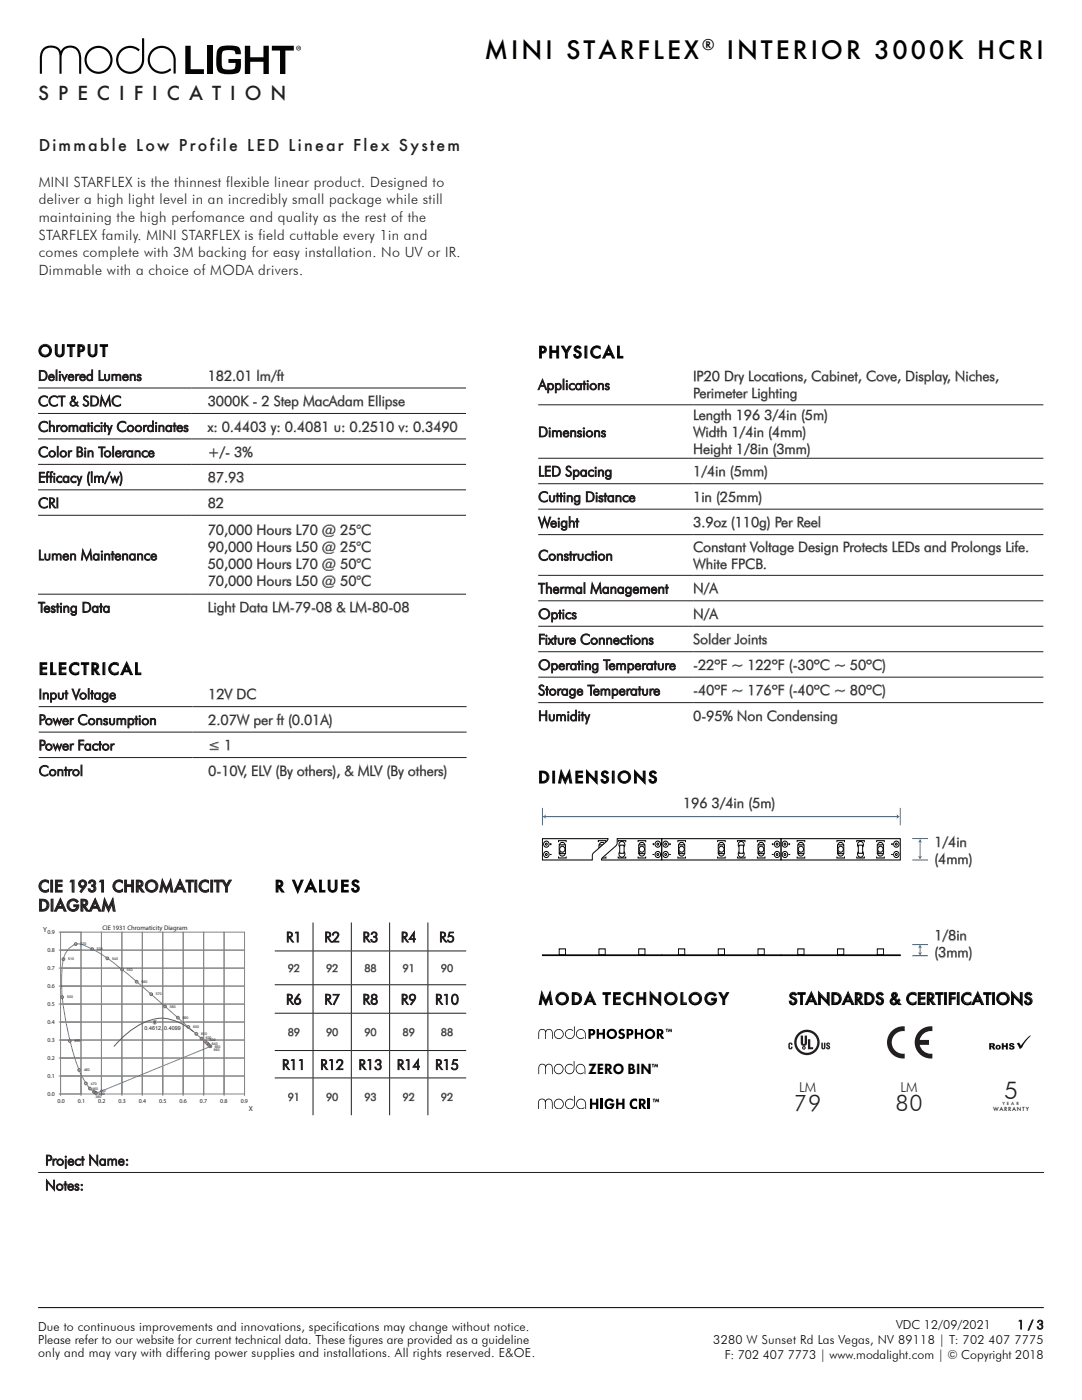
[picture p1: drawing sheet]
<svg xmlns="http://www.w3.org/2000/svg" width="216mm" height="279mm" viewBox="0 0 216 279" stroke-linecap="round" stroke-linejoin="round" font-family="sans-serif">
<g fill="#040503">
<path d="M24.2 9.8a2.66 2.66 0 0 1 3.7 .2l-.2 .2a2.4 2.4 0 0 0-3.9 .7 2.4 2.4 0 0 0 1.9 3.4 2.4 2.4 0 0 0 2.6-2.9v-3.7l.4-.1 .1 4.5a2.8 2.8 0 0 1-4.1 2.3 2.8 2.8 0 0 1-.5-4.6z"/>
<path d="M30.1 10.2a2.79 2.79 0 0 1 3.1-.9 2.79 2.79 0 0 1 1.9 2.6l-.1 2.8-.4-.1v-1.2a3.4 3.4 0 0 0-.9-3.3 2.37 2.37 0 0 0-3.2 .3 2.37 2.37 0 0 0 .2 3.3 2.37 2.37 0 0 0 3.3-.1l.2 .3a2.76 2.76 0 0 1-3.9 .1 2.76 2.76 0 0 1-.2-3.8z"/>
<path d="M8.6 9.7a2.25 2.25 0 0 1 3.5 .5 2.18 2.18 0 0 1 2.7-1 2.18 2.18 0 0 1 1.4 2.5v2.9l-.3 .1-.1-3a1.79 1.79 0 0 0-1.8-2.2 1.79 1.79 0 0 0-1.7 2.2v2.9l-.1 .1-.3-.1v-2.9a1.78 1.78 0 0 0-1.7-2.2 1.78 1.78 0 0 0-1.8 2v3.1l-.3 .1-.1-.1-.1-3.2a2.68 2.68 0 0 1 .7-1.7z"/>
<path d="M37 9.1h1v4.7h2.7v1h-3.7z"/>
<path d="M41.3 9.1h1.1v5.7h-1.1z"/>
<path d="M43.6 9.6a4.2 4.2 0 0 1 3.5-.4 1.26 1.26 0 0 1 1 1.6h-1.1a.71 .71 0 0 0-.9-.8l-1.2 .1a.94 .94 0 0 0-.7 1.2v1.3a1.05 1.05 0 0 0 .3 1.1 1.05 1.05 0 0 0 1.1 .2h.4a.93 .93 0 0 0 1-1.3h-1.4v-.8h2.5a3.6 3.6 0 0 1-.5 2.7 5 5 0 0 1-4-.2 5.7 5.7 0 0 1-.3-4z"/>
<path d="M48.9 9.1h1v2.3h2.7v-2.3h1v5.7h-1v-2.5h-2.7v2.5h-1z"/>
<path d="M54.2 9.1h4.4v1h-1.7v4.7h-1v-4.7h-1.7z"/>
<path d="M17.3 11.9a2.37 2.37 0 0 1 4.7 0 2.37 2.37 0 0 1-4.7 0zM16.9 11.9a2.8 2.8 0 0 0 5.6 0 2.8 2.8 0 0 0-5.6 0z"/>
</g>
<path d="M59.5 9.4v.2h.1zM59.4 9.4h.3l.1 .4-.2-.1-.2 .1zM59.2 9.6a.4 .4 0 0 0 .8 0 .4 .4 0 0 0-.8 0zM59.1 9.6a.5 .5 0 0 1 1 0 .5 .5 0 0 1-1 0z" fill="#231f20"/>
<path d="M7.6 261h200.7" fill="none" stroke="#000001" stroke-width=".2"/>
<path d="M7.6 77.4h85.4M7.6 82.5h85.4M7.6 87.6h85.4M7.6 92.7h85.4M7.6 97.8h85.4M7.6 102.8h85.4M7.6 118.6h85.4M7.6 234h200.7" fill="none" stroke="#231f20" stroke-width=".2"/>
<path d="M7.7 184.1h43.6v38.1h-43.6z" fill="#fff"/>
<g fill="none" stroke="#878686" stroke-width=".2">
<path d="M11.7 196.8h4.5M11.7 193.2h4.5M11.7 189.6h4.5M11.7 186h4.5M12.1 186h4.1v3.6h-4.1zM12.1 189.6h4.1v3.6h-4.1zM12.1 193.2h4.1v3.6h-4.1zM12.1 196.8h4.1v3.6h-4.1zM16.2 186h4v3.6h-4zM16.2 189.6h4v3.6h-4zM16.2 193.2h4v3.6h-4zM16.2 196.8h4v3.6h-4z"/>
<path d="M20.2 186h4.1v3.6h-4.1zM20.2 189.6h4.1v3.6h-4.1zM20.2 193.2h4.1v3.6h-4.1zM20.2 196.8h4.1v3.6h-4.1zM24.3 186h4.1v3.6h-4.1zM24.3 189.6h4.1v3.6h-4.1zM24.3 193.2h4.1v3.6h-4.1zM24.3 196.8h4.1v3.6h-4.1zM28.4 186h4.1v3.6h-4.1zM28.4 189.6h4.1v3.6h-4.1zM28.4 193.2h4.1v3.6h-4.1zM28.4 196.8h4.1v3.6h-4.1z"/>
<path d="M32.5 186h4.1v3.6h-4.1zM32.5 189.6h4.1v3.6h-4.1zM32.5 193.2h4.1v3.6h-4.1zM32.5 196.8h4.1v3.6h-4.1zM36.6 186h4v3.6h-4zM36.6 189.6h4v3.6h-4zM36.6 193.2h4v3.6h-4zM36.6 196.8h4v3.6h-4zM40.6 186h4.1v3.6h-4.1zM40.6 189.6h4.1v3.6h-4.1zM40.6 193.2h4.1v3.6h-4.1zM40.6 196.8h4.1v3.6h-4.1z"/>
<path d="M44.7 186h4.1v3.6h-4.1zM44.7 189.6h4.1v3.6h-4.1zM44.7 193.2h4.1v3.6h-4.1zM44.7 196.8h4.1v3.6h-4.1zM11.7 214.7h4.5v4M11.7 211.2h4.5M11.7 207.6h4.5M11.7 204h4.5M11.7 200.4h4.5M11.7 218.3h4.5M12.1 200.4h4.1v3.6h-4.1zM12.1 204h4.1v3.6h-4.1z"/>
<path d="M12.1 207.6h4.1v3.6h-4.1zM12.1 211.2h4.1v3.5h-4.1zM12.1 214.7h4.1v3.6h-4.1zM12.1 214.7v4M16.2 200.4h4v3.6h-4zM16.2 204h4v3.6h-4zM16.2 207.6h4v3.6h-4zM16.2 211.2h4v3.5h-4zM16.2 214.7h4v3.6h-4zM20.2 200.4h4.1v3.6h-4.1zM20.2 204h4.1v3.6h-4.1zM20.2 207.6h4.1v3.6h-4.1z"/>
<path d="M20.2 211.2h4.1v3.5h-4.1zM20.2 214.7h4.1v3.6h-4.1zM20.2 214.7v4M24.3 200.4h4.1v3.6h-4.1zM24.3 204h4.1v3.6h-4.1zM24.3 207.6h4.1v3.6h-4.1zM24.3 211.2h4.1v3.5h-4.1zM24.3 214.7h4.1v3.6h-4.1zM24.3 214.7v4M28.4 214.7v4M28.4 200.4h4.1v3.6h-4.1zM28.4 204h4.1v3.6h-4.1z"/>
<path d="M28.4 207.6h4.1v3.6h-4.1zM28.4 211.2h4.1v3.5h-4.1zM28.4 214.7h4.1v3.6h-4.1zM32.5 200.4h4.1v3.6h-4.1zM32.5 204h4.1v3.6h-4.1zM32.5 207.6h4.1v3.6h-4.1zM32.5 211.2h4.1v3.5h-4.1zM32.5 214.7h4.1v3.6h-4.1zM32.5 214.7v4M36.6 200.4h4v3.6h-4zM36.6 204h4v3.6h-4zM36.6 207.6h4v3.6h-4z"/>
<path d="M36.6 211.2h4v3.5h-4zM36.6 214.7h4v3.6h-4zM36.6 214.7v4M40.6 214.7v4M40.6 200.4h4.1v3.6h-4.1zM40.6 204h4.1v3.6h-4.1zM40.6 207.6h4.1v3.6h-4.1zM40.6 211.2h4.1v3.5h-4.1zM40.6 214.7h4.1v3.6h-4.1zM44.7 200.4h4.1v3.6h-4.1zM44.7 204h4.1v3.6h-4.1zM44.7 207.6h4.1v3.6h-4.1z"/>
<path d="M44.7 211.2h4.1v3.5h-4.1zM44.7 214.7h4.1v3.6h-4.1zM44.7 214.7v4M48.8 214.7v4"/>
</g>
<path d="M38.6 205.9a10.2 10.2 0 0 0-7.1-2.6 14.9 14.9 0 0 0-8.8 5.6" fill="none" stroke="#5a5a5a" stroke-width=".2"/>
<path d="M13.9 189.2a2.27 2.27 0 0 1 2.9-.5 37.4 37.4 0 0 1 9.3 6.2l15.9 13.9-22 9a1.39 1.39 0 0 1-2-.4 19.7 19.7 0 0 1-3.7-8.2 45.9 45.9 0 0 1-1.9-15.6 6.1 6.1 0 0 1 1.5-4.4z" fill="none" stroke="#4c81bf" stroke-width=".2"/>
<g fill="none" stroke="#c83737" stroke-width=".2">
<circle cx="12.4" cy="199" r=".27"/>
<circle cx="12.7" cy="191.4" r=".27"/>
<circle cx="15.1" cy="188.4" r=".27"/>
<circle cx="18.4" cy="189.4" r=".27"/>
<circle cx="21.4" cy="191.3" r=".27"/>
<circle cx="24.4" cy="193.5" r=".27"/>
<circle cx="27.3" cy="195.9" r=".27"/>
<circle cx="30.2" cy="198.4" r=".27"/>
<circle cx="13.9" cy="207.7" r=".27"/>
<circle cx="15.8" cy="213.5" r=".27"/>
<circle cx="17.1" cy="216.2" r=".27"/>
<circle cx="17.9" cy="217.2" r=".27"/>
<circle cx="18.8" cy="217.9" r=".27"/>
<circle cx="18.9" cy="218.1" r=".27"/>
<circle cx="19.2" cy="218.1" r=".27"/>
<circle cx="32.9" cy="200.8" r=".27"/>
<circle cx="35.5" cy="203.1" r=".27"/>
<circle cx="37.6" cy="205" r=".27"/>
<circle cx="39.2" cy="206.3" r=".27"/>
<circle cx="40.2" cy="207.3" r=".27"/>
<circle cx="40.9" cy="207.8" r=".27"/>
<circle cx="41.3" cy="208.2" r=".27"/>
<circle cx="41.6" cy="208.5" r=".27"/>
<circle cx="42" cy="208.8" r=".27"/>
</g>
<circle cx="30.9" cy="204" r=".43" fill="#ee1d23"/>
<circle cx="30.9" cy="204" r=".43" fill="none" stroke="#d8b1b0" stroke-width=".2"/>
<g fill="none" stroke="#231f20" stroke-width=".2">
<path d="M7.7 141h85.4M7.7 146.1h85.4M7.7 151.2h85.4M54.8 189.8h38.2M54.8 196.5h38.2M62.5 184.1v5.6M62.5 189.8v6.7M62.5 196.6v5.6M70.1 184.1v5.6M70.1 189.8v6.7M70.1 196.6v5.6M77.7 184.1v5.6"/>
<path d="M77.7 189.8v6.7M77.7 196.6v5.6M85.4 184.1v5.6M85.4 189.8v6.7M85.4 196.6v5.6M54.8 202.2h38.2M54.8 209.7h38.2M54.8 215.1h38.2M62.5 202.3v7.3M62.5 209.7v5.4M62.5 215.2v7.4M70.1 202.3v7.3"/>
<path d="M70.1 209.7v5.4M70.1 215.2v7.4M77.7 202.3v7.3M77.7 209.7v5.4M77.7 215.2v7.4M85.4 202.3v7.3M85.4 209.7v5.4M85.4 215.2v7.4"/>
</g>
<g fill="none" stroke="#040503" stroke-width=".2">
<path d="M109.7 168.5h.4M109.7 170.5h.4M109.9 168.3v.4M111.5 168.1v-.3h1.5v.3M111.5 170.9v.3h1.5v-.3M111.6 170l.3 .4M111.6 168.6h1.2v1.8h-1.2zM111.7 170.4a.55 .55 0 0 0 .5 .4 .55 .55 0 0 0 .6-.4M111.7 168.6a.55 .55 0 0 1 .5-.5 .55 .55 0 0 1 .6 .5M119.4 168.1v-.3h1.5v.3M119.4 170.9v.3h1.5v-.3M119.5 170l.3 .4"/>
<path d="M119.5 168.6h1.3v1.8h-1.3zM119.6 170.4a.55 .55 0 0 0 .5 .4 .55 .55 0 0 0 .6-.4M119.6 168.6a.55 .55 0 0 1 .5-.5 .55 .55 0 0 1 .6 .5M123.3 170.9v.3h1.6v-.3M123.3 168.1v-.3h1.6v.3M123.7 168.7h.8v1.6h-.8zM124.5 169.9a.64 .64 0 0 1 .1 1 .64 .64 0 0 1-1 0 .64 .64 0 0 1 .1-.9M124.5 169a.64 .64 0 0 0 .1-.9 .64 .64 0 0 0-1 0 .64 .64 0 0 0 .1 .9M127.3 168.1v-.3h1.5v.3M127.3 170.9v.3h1.5v-.3M127.4 170l.4 .4M127.4 168.6h1.3v1.8h-1.3z"/>
<path d="M127.5 170.4a.55 .55 0 0 0 .6 .4 .55 .55 0 0 0 .5-.4M127.5 168.6a.55 .55 0 0 1 .6-.5 .55 .55 0 0 1 .5 .5M130.2 168.5h.4M130.2 170.5h.4M130.4 168.3v.4M132 167.4h23.8v4.2h-23.8zM133.5 168.5h.4M133.5 170.5h.4M133.7 168.3v.4M135.3 168.1v-.3h1.5v.3M135.3 170.9v.3h1.5v-.3M135.4 170l.3 .4"/>
<path d="M135.4 168.6h1.2v1.8h-1.2zM135.5 170.4a.55 .55 0 0 0 .5 .4 .55 .55 0 0 0 .6-.4M135.5 168.6a.55 .55 0 0 1 .5-.5 .55 .55 0 0 1 .6 .5M143.2 170.9v.3h1.5v-.3M143.2 168.1v-.3h1.5v.3M143.3 170l.3 .4M143.3 168.6h1.3v1.8h-1.3zM143.4 170.4a.55 .55 0 0 0 .5 .4 .55 .55 0 0 0 .6-.4M143.4 168.6a.55 .55 0 0 1 .5-.5 .55 .55 0 0 1 .6 .5M147.1 170.9v.3h1.6v-.3M147.1 168.1v-.3h1.6v.3M147.5 168.7h.8v1.6h-.8z"/>
<path d="M148.3 169.9a.64 .64 0 0 1 .1 1 .64 .64 0 0 1-1 0 .64 .64 0 0 1 .1-.9M148.3 169a.64 .64 0 0 0 .1-.9 .64 .64 0 0 0-1 0 .64 .64 0 0 0 .1 .9M151.1 170.9v.3h1.6v-.3M151.1 168.1v-.3h1.6v.3M151.2 170l.4 .4M151.2 168.6h1.3v1.8h-1.3zM151.3 170.4a.55 .55 0 0 0 .6 .4 .55 .55 0 0 0 .5-.4M151.3 168.6a.55 .55 0 0 1 .6-.5 .55 .55 0 0 1 .5 .5M154 168.5h.4M154 170.5h.4M154.2 168.3v.4M155.8 167.4h23.8v4.2h-23.8z"/>
<path d="M157.3 168.5h.4M157.3 170.5h.4M157.5 168.3v.4M159.1 170.9v.3h1.5v-.3M159.1 168.1v-.3h1.5v.3M159.2 170l.3 .4M159.2 168.6h1.2v1.8h-1.2zM159.3 170.4a.55 .55 0 0 0 .5 .4 .55 .55 0 0 0 .6-.4M159.3 168.6a.55 .55 0 0 1 .5-.5 .55 .55 0 0 1 .6 .5M167 170.9v.3h1.5v-.3M167 168.1v-.3h1.5v.3M167.1 170l.3 .4"/>
<path d="M167.1 168.6h1.3v1.8h-1.3zM167.2 168.6a.55 .55 0 0 1 .5-.5 .55 .55 0 0 1 .6 .5M167.2 170.4a.55 .55 0 0 0 .5 .4 .55 .55 0 0 0 .6-.4M170.9 170.9v.3h1.6v-.3M170.9 168.1v-.3h1.6v.3M171.3 168.7h.8v1.6h-.8zM172.1 169.9a.64 .64 0 0 1 .1 1 .64 .64 0 0 1-1 0 .64 .64 0 0 1 .1-.9M172.1 169a.64 .64 0 0 0 .1-.9 .64 .64 0 0 0-1 0 .64 .64 0 0 0 .1 .9M174.9 170.9v.3h1.6v-.3M174.9 168.1v-.3h1.6v.3M175.1 170l.3 .4M175.1 168.6h1.2v1.8h-1.2z"/>
<path d="M175.1 168.6a.55 .55 0 0 1 .6-.5 .55 .55 0 0 1 .5 .5M175.1 170.4a.55 .55 0 0 0 .6 .4 .55 .55 0 0 0 .5-.4M177.8 168.5h.4M177.8 170.5h.4M178 168.3v.4M108.2 190.6h23.8v.1h-23.8zM111.6 189.4h1.2v1.2h-1.2zM119.5 189.4h1.3v1.2h-1.3zM127.4 189.4h1.3v1.2h-1.3zM132 190.6h23.8v.1h-23.8zM135.4 189.4h1.2v1.2h-1.2zM143.3 189.4h1.3v1.2h-1.3z"/>
<path d="M151.2 189.4h1.3v1.2h-1.3zM155.8 190.6h23.8v.1h-23.8zM159.2 189.4h1.2v1.2h-1.2zM167.1 189.4h1.3v1.2h-1.3zM175.1 189.4h1.2v1.2h-1.2z"/>
<circle cx="109" cy="170.6" r=".57"/>
<circle cx="109" cy="168.5" r=".57"/>
<circle cx="109" cy="168.5" r=".19"/>
<circle cx="109" cy="170.5" r=".19"/>
<circle cx="112.2" cy="169.5" r=".56"/>
<circle cx="120.1" cy="169.5" r=".56"/>
<circle cx="128" cy="169.5" r=".56"/>
<circle cx="131.3" cy="168.5" r=".19"/>
<circle cx="131.3" cy="170.5" r=".19"/>
<circle cx="131.3" cy="168.5" r=".57"/>
<circle cx="131.3" cy="170.6" r=".57"/>
<circle cx="132.8" cy="168.5" r=".57"/>
<circle cx="132.8" cy="170.6" r=".57"/>
<circle cx="132.8" cy="170.5" r=".19"/>
<circle cx="132.8" cy="168.5" r=".19"/>
<circle cx="136" cy="169.5" r=".56"/>
<circle cx="143.9" cy="169.5" r=".56"/>
<circle cx="151.8" cy="169.5" r=".56"/>
<circle cx="155.1" cy="168.5" r=".19"/>
<circle cx="155.1" cy="170.5" r=".19"/>
<circle cx="155.1" cy="168.5" r=".57"/>
<circle cx="155.1" cy="170.6" r=".57"/>
<circle cx="156.6" cy="168.5" r=".57"/>
<circle cx="156.6" cy="170.6" r=".57"/>
<circle cx="156.6" cy="170.5" r=".19"/>
<circle cx="156.6" cy="168.5" r=".19"/>
<circle cx="159.8" cy="169.5" r=".56"/>
<circle cx="167.7" cy="169.5" r=".56"/>
<circle cx="175.6" cy="169.5" r=".56"/>
<circle cx="178.9" cy="170.5" r=".19"/>
<circle cx="178.9" cy="168.5" r=".19"/>
<circle cx="178.9" cy="168.5" r=".57"/>
<circle cx="178.9" cy="170.6" r=".57"/>
</g>
<path d="M118.3 170.3l2.7-2.4 .3-.5h1.8v.9l-.1 .4-2.9 2.5-.1 .4h-1.8z" fill="#fff"/>
<path d="M108.2 167.4h13.1l-.3 .5-2.7 2.4-.1 1.3h-10zM123.1 167.4h8.9v4.2h-12l.1-.4 2.9-2.5 .1-.4z" fill="none" stroke="#040503" stroke-width=".2"/>
<path d="M108.7 163h70.4" fill="none" stroke="#127ec2" stroke-width=".2"/>
<g fill="#127ec2">
<path d="M108.2 163l.8-.5-.2 .5 .2 .4z"/>
<path d="M178.9 162.5l.7 .5-.7 .4 .1-.4z"/>
</g>
<path d="M108.2 161.2v3.5M179.6 161.2v3.5M183.6 167.9v3.2" fill="none" stroke="#127ec2" stroke-width=".2"/>
<g fill="#127ec2">
<path d="M183.2 170.8l.4 .2 .4-.2-.4 .8z"/>
<path d="M183.6 167.4l.4 .8-.4-.2-.4 .2z"/>
</g>
<path d="M182 167.3h3.2M182 171.6h3.2M183.6 189v1.3" fill="none" stroke="#127ec2" stroke-width=".2"/>
<g fill="#127ec2">
<path d="M183.2 190l.4 .2 .4-.2-.4 .8z"/>
<path d="M183.6 188.4l.4 .8-.4-.1-.4 .1z"/>
</g>
<path d="M182 188.5h3.2M182 190.7h3.2" fill="none" stroke="#127ec2" stroke-width=".2"/>
<g fill="#101110">
<path d="M202.9 208.3l.5-.2 .3 .6 1.3-1.6 .7-.4-1.1 1.3-.6 1-.5 .4z"/>
<path d="M199.9 208.2h.4v.4h.4v-.4h.4v1.3h-.4v-.6h-.4v.6h-.4z"/>
<path d="M201.5 208.3l.6-.1 .3 .3-.4 .1-.2-.2-.1 .2a.52 .52 0 0 1 .6 .2 .52 .52 0 0 1 0 .6 .62 .62 0 0 1-1-.4h.4a.19 .19 0 0 0 .1 .2 .19 .19 0 0 0 .3-.1 .66 .66 0 0 1-.7-.8z"/>
<path d="M197.4 208.2h.6a.37 .37 0 0 1 .5 .2 .37 .37 0 0 1-.3 .5l.4 .6h-.4l-.4-.6v.6h-.4zM197.8 208.4v.3l.3-.1v-.1z"/>
<path d="M198.6 209a.55 .55 0 0 1 1.1 0 .55 .55 0 0 1-1.1 0zM199 209a.22 .22 0 0 0 .4 0 .22 .22 0 0 0-.4 0z"/>
</g>
<g fill="#231f20">
<path d="M177.9 205.8a3.2 3.2 0 0 1 2.6-1v1a2.27 2.27 0 0 0-2.6 2.2 2.27 2.27 0 0 0 2.6 2.3v.9a3.2 3.2 0 0 1-3.2-1.8 3.2 3.2 0 0 1 .6-3.6z" fill-rule="evenodd"/>
<path d="M183.5 205.8a3.2 3.2 0 0 1 2.5-1v1a2.27 2.27 0 0 0-2.5 1.7h1.9v1h-1.9a2.27 2.27 0 0 0 2.5 1.8v.9a3.2 3.2 0 0 1-3.2-1.8 3.2 3.2 0 0 1 .7-3.6z" fill-rule="evenodd"/>
</g>
<g fill="#231f20">
<path d="M163.9 208.1h.3l.1 1.1 .1-1.1h.3v1.1a.43 .43 0 0 1-.5 .2 .43 .43 0 0 1-.3-.4z"/>
<path d="M164.9 208.2a.4 .4 0 0 1 .5-.1 .4 .4 0 0 1 .2 .4h-.2l-.1-.2-.1 .2a.47 .47 0 0 1 .4 .5 .47 .47 0 0 1-.6 .4l-.2-.4h.3l.2 .2 .1-.1-.5-.5z"/>
<path d="M159.8 206.7h.4v1.5l.2 .2 .2-.2v-1.5h.4v1.4a.63 .63 0 0 1-.6 .6 .63 .63 0 0 1-.6-.6z"/>
<path d="M161.2 207.4h.5v1.6h.6v.4h-1.1z"/>
<path d="M158.9 208a2.1 2.1 0 0 0 4.2 0 2.1 2.1 0 0 0-4.2 0zM158.5 208a2.55 2.55 0 0 1 5.1 0 2.55 2.55 0 0 1-5.1 0z"/>
<path d="M160.3 209v.3v-.2l.2 .2v-.3zM160.3 209l.1 .1z"/>
</g>
<circle cx="160.4" cy="209.1" r=".27" fill="none" stroke="#231f20" stroke-width=".2"/>
<path d="M157.5 208.1a.43 .43 0 0 1 .5 0 .43 .43 0 0 1 .1 .4h-.3v-.2h-.2v.9l.2-.1v-.2h.3v.3a.47 .47 0 0 1-.8 0v-.7z" fill="#231f20"/>
<g fill="#000">
<path d="M107.6 219.5a.77 .77 0 0 1 1.2 .2 .77 .77 0 0 1 1-.4 .77 .77 0 0 1 .5 .9v1.1l-.1 .1-.1-1.2a.64 .64 0 0 0-.6-.8 .64 .64 0 0 0-.6 .8v1.2l-.2-.1v-.7a.89 .89 0 0 0-.6-1.2l-.3 .1-.3 .3v1.5h-.1a2.68 2.68 0 0 1 .2-1.8zM107.6 212.5a.76 .76 0 0 1 1.3 .2 .75 .75 0 0 1 .9-.4 .75 .75 0 0 1 .5 .9v1.1l-.1 .1-.1-1.2a.63 .63 0 0 0-.6-.8 .63 .63 0 0 0-.6 .8v1.2l-.1-.1v-.7a.87 .87 0 0 0-.6-1.2l-.3 .1-.3 .4v1.4h-.2a2.62 2.62 0 0 1 .2-1.8zM107.6 205.6a.78 .78 0 0 1 1.3 .2 .76 .76 0 0 1 .9-.4 .76 .76 0 0 1 .5 .9v1l-.1 .1v-1.1a.63 .63 0 0 0-.7-.8 .63 .63 0 0 0-.6 .8v1.1l-.1-.1v-.7a.74 .74 0 0 0 0-.8 .74 .74 0 0 0-.8-.3l-.4 .4v1.4h-.2a2.43 2.43 0 0 1 .2-1.7zM113 212.6a.88 .88 0 0 1 1.3 0v.1a1.02 1.02 0 0 0-1.4 .3 .85 .85 0 0 0 .7 1.2 .85 .85 0 0 0 .9-1.1v-1.3h.1v1.6a1 1 0 0 1-1.4 .9 1 1 0 0 1-.2-1.7zM113 205.7a.92 .92 0 0 1 1.4 0h-.1a.89 .89 0 0 0-1 0 .89 .89 0 0 0-.4 1 .9 .9 0 0 0 1.3 .3 .9 .9 0 0 0 .3-1.2v-.9l.1-.1 .1 1.6a.99 .99 0 0 1-1.4 .9 .99 .99 0 0 1-.3-1.6zM113.1 219.5a.7 .7 0 0 1 1.3 .1 1.04 1.04 0 0 0-1.4 .4 .87 .87 0 0 0 .7 1.2 .87 .87 0 0 0 .9-1.1v-1.4h.1v1.7a1.03 1.03 0 0 1-1.5 .8 1.03 1.03 0 0 1-.1-1.7zM115.2 212.6a.96 .96 0 0 1 1-.2 .96 .96 0 0 1 .6 .9v1h-.1a1.76 1.76 0 0 0-.5-1.8 .86 .86 0 0 0-1.2 1 .86 .86 0 0 0 1.4 .5l.1 .1a.99 .99 0 0 1-1.5 0 .99 .99 0 0 1 .2-1.5zM115.2 205.7a.97 .97 0 0 1 1.1-.3 .97 .97 0 0 1 .6 1v.9h-.2a1.65 1.65 0 0 0-.5-1.7 .84 .84 0 0 0-1.1 .9 .84 .84 0 0 0 1.4 .5l.1 .1a.97 .97 0 0 1-1.5 0 .97 .97 0 0 1 .1-1.4zM119.1 205.4h.4v.7h.8v-.7h.4v1.9h-.4v-.8h-.8v.8h-.4zM123.6 205.5l.5-.2 .5 .2-.2 .3h-.5v.2a.73 .73 0 0 1 .7 1.1 .73 .73 0 0 1-1.3 0l.3-.4a.32 .32 0 0 0 .4 .3 .32 .32 0 0 0 .2-.4 .68 .68 0 0 1-.7-.4 .68 .68 0 0 1 .1-.7zM126.7 205.4h.4v.7h.8v-.7h.4v1.9h-.4v-.8h-.8v.8h-.4zM115.4 219.5a.98 .98 0 0 1 1-.1 .98 .98 0 0 1 .5 .9v1h-.1a1.8 1.8 0 0 0-.5-1.8 .88 .88 0 0 0-1.2 1 .88 .88 0 0 0 1.5 .5v.1a1.02 1.02 0 0 1-1.5-.1 1.02 1.02 0 0 1 .3-1.5z"/>
<path d="M117.7 219.3h.5v.8h.7v-.8h.5v2.1h-.5v-.9h-.7v.9h-.5zM120.9 219.5a1.01 1.01 0 0 1 1.6 .2l-.4 .3a.6 .6 0 0 0-.9-.2 .6 .6 0 0 0 0 .9 .52 .52 0 0 0 .5 .3 .52 .52 0 0 0 .4-.4h-.5v-.4h1a1.03 1.03 0 0 1-1.3 1.1 1.03 1.03 0 0 1-.5-1.6zM122.9 219.3h.5v.8h.8v-.8h.4v2.1h-.4v-.9h-.8v.9h-.5zM125.9 219.5l.5-.2h.5h.2v.6a.6 .6 0 0 0-.8 0 .6 .6 0 0 0 0 .8 .6 .6 0 0 0 .8 0v.6a1.08 1.08 0 0 1-1.3-.4 1.08 1.08 0 0 1 .1-1.4z"/>
<path d="M110.6 213.4a.9 .9 0 0 1 1.8 0 .9 .9 0 0 1-1.8 0zM110.5 213.3a1.01 1.01 0 0 0 2 0 1.01 1.01 0 0 0-2 0z"/>
<path d="M110.7 206.4a.84 .84 0 0 1 1.6 0 .84 .84 0 0 1-1.6 0zM110.5 206.4a1 1 0 0 0 2 0 1 1 0 0 0-2 0z"/>
<path d="M117.9 205.7v.6a.31 .31 0 0 0 .4-.3 .31 .31 0 0 0-.4-.3zM117.4 205.4h.7a.67 .67 0 0 1 .7 .7 .67 .67 0 0 1-.9 .5v.7h-.5z"/>
<path d="M121.5 206.3a.61 .61 0 0 0 1.2 0 .61 .61 0 0 0-1.2 0zM121 206.3a1.05 1.05 0 0 1 2.1 0 1.05 1.05 0 0 1-2.1 0z"/>
<path d="M125.5 205.7v.6a.31 .31 0 0 0 .4-.3 .31 .31 0 0 0-.4-.3zM125 205.4h.7a.67 .67 0 0 1 .7 .7 .67 .67 0 0 1-.9 .5v.7h-.5z"/>
<path d="M129.1 206.3a.61 .61 0 0 0 1.2 0 .61 .61 0 0 0-1.2 0zM128.7 206.3a1.04 1.04 0 0 1 2 0 1.04 1.04 0 0 1-2 0z"/>
<path d="M130.6 212.3h.2l.1 .4 .2-.4h.1l.1 .7h-.1l-.1-.4-.1 .4-.3-.4v.4h-.2zM130.1 212.3h.4v.2h-.1v.5h-.2v-.5h-.1z"/>
<path d="M130.8 219.3h.2l.1 .4 .2-.4h.1l.1 .7h-.1l-.1-.4-.1 .4-.3-.4v.4h-.2zM130.2 219.3h.5v.1h-.1v.6h-.2v-.6h-.2z"/>
<path d="M131.5 205.7v.5a.3 .3 0 0 0 .4-.2 .3 .3 0 0 0-.4-.3zM131.1 205.4h.6a.6 .6 0 0 1 .7 .4 .6 .6 0 0 1-.4 .7l.6 .8h-.6l-.5-.8v.8h-.4z"/>
<path d="M133.4 205.3h.2l.1 .4 .2-.4h.1l.1 .7h-.2v-.4l-.2 .4-.2-.4v.4h-.2zM132.8 205.3h.5v.2h-.2v.5h-.1v-.5h-.2z"/>
<path d="M110.6 220.4a.9 .9 0 0 1 1.8 0 .9 .9 0 0 1-1.8 0zM110.5 220.3a1.03 1.03 0 0 0 2 0 1.03 1.03 0 0 0-2 0z"/>
<path d="M127.9 219.6v.6a.31 .31 0 0 0 .5-.3 .31 .31 0 0 0-.5-.3zM127.5 219.3h.7a.64 .64 0 0 1 .6 .5 .64 .64 0 0 1-.4 .7l.6 .9h-.5l-.6-.9v.9h-.4z"/>
</g>
<path d="M120.1 219.3v2.1M129.5 219.3v2.1" fill="none" stroke="#000" stroke-width=".45"/>
<path d="M107.4 80.8h100.8M107.4 91.5h100.8M107.4 96.5h100.8M107.4 101.6h100.8M107.4 106.7h100.8M107.4 114.8h100.8M107.4 119.9h100.8M107.4 125h100.8M107.4 130.1h100.8M107.4 135.1h100.8M107.4 140.2h100.8" fill="none" stroke="#231f20" stroke-width=".2"/>
<path d="M107.4 68.8h17v2.7h-17z" fill="#fff"/>
<g font-size="6.2" fill="#231f20">
<text x="155.8" y="197.9">10</text>
<text x="141.5" y="198">10</text>
<text x="153.4" y="198">10</text>
</g>
<g font-size="5.2" fill="#231f20">
<text x="162.9" y="208.5">24</text>
<text x="174.8" y="208.5">24</text>
<text x="177.1" y="208.4">24</text>
</g>
<g font-size="4.9" fill="#000001">
<text x="96.7" y="11.7">MINI STARFLEX</text>
<text x="145" y="11.7">INTERIOR 3000K HCRI</text>
</g>
<text font-size="4.9" fill="#231f20" x="198" y="219.5">55</text>
<g font-size="4.5" fill="#231f20">
<text x="130.6" y="219.5">ETL CEEEL</text>
<text x="154.8" y="219.5">EE</text>
<text x="158.4" y="221.8">79</text>
<text x="172.7" y="221.7">7980</text>
<text x="181" y="221.7">80</text>
<text x="158.4" y="233.8">79</text>
<text x="166.7" y="233.8">8079</text>
<text x="172.7" y="233.7">7980</text>
<text x="181" y="233.7">80</text>
</g>
<text font-size="3.8" fill="#231f20" x="7.6" y="20">S P E C I F I C A T I O N</text>
<g font-size="3.4" fill="#231f20">
<text x="160.3" y="218.4">ONE</text>
<text x="160.4" y="221.9">B I N</text>
<text x="162.7" y="218.3">ONE</text>
<text x="162.7" y="221.8">B I N</text>
<text x="148.4" y="233.9">B I N</text>
<text x="160.4" y="233.9">B I N</text>
<text x="162.7" y="233.8">B I N</text>
</g>
<g font-size="3.2" fill="#231f20">
<text x="7.7" y="30.2">Dimmable Low Profile LED Linear Flex System</text>
<text x="7.6" y="71.2">OUTPUT</text>
<text x="107.4" y="71.5">PHYSICAL</text>
<text x="7.7" y="134.6">ELECTRICAL</text>
<text x="107.4" y="156.3">DIMENSIONS</text>
<text x="7.6" y="178">CIE 1931 CHROMATICITY</text>
<text x="54.8" y="178">R VALUES</text>
<text x="7.6" y="181.8">DIAGRAM</text>
<text x="107.4" y="200.5">MODA TECHNOLOGY</text>
<text x="157.3" y="200.5">STANDARDS &amp; CERTIFICATIONS</text>
<text x="154.1" y="208.7">EMC</text>
<text x="156.4" y="208.6">EMC</text>
</g>
<text font-size="3.1" x="117.3" y="214.4">ZERO BIN</text>
<text font-size="2.9" fill="#000001" x="140.1" y="10">®</text>
<g font-size="2.8" fill="#231f20">
<text x="7.7" y="37.3">MINI STARFLEX is the thinnest flexible linear product. Designed to</text>
<text x="7.7" y="40.8">deliver a high light level in an incredibly small package while still</text>
<text x="7.7" y="44.3">maintaining the high perfomance and quality as the rest of the</text>
<text x="7.7" y="47.8">STARFLEX family. MINI STARFLEX is field cuttable every 1in and</text>
<text x="7.7" y="51.4">comes complete with 3M backing for easy installation. No UV or IR.</text>
<text x="7.7" y="54.9">Dimmable with a choice of MODA drivers.</text>
<text x="7.6" y="75.9">Delivered Lumens</text>
<text x="107.4" y="77.8">Applications</text>
<text x="7.6" y="81">CCT &amp; SDMC</text>
<text x="7.6" y="86.1">Chromaticity Coordinates</text>
<text x="107.4" y="87.2">Dimensions</text>
<text x="7.6" y="91.2">Color Bin Tolerance</text>
<text x="107.4" y="95.1">LED Spacing</text>
<text x="7.6" y="96.3">Efficacy (lm/w)</text>
<text x="7.6" y="101.4">CRI</text>
<text x="107.4" y="100.1">Cutting Distance</text>
<text x="107.4" y="105.2">Weight</text>
<text x="7.6" y="111.8">Lumen Maintenance</text>
<text x="107.4" y="111.8">Construction</text>
<text x="107.4" y="118.4">Thermal Management</text>
<text x="7.6" y="122.2">Testing Data</text>
<text x="107.4" y="123.5">Optics</text>
<text x="107.4" y="128.6">Fixture Connections</text>
<text x="107.4" y="133.7">Operating Temperature</text>
<text x="7.7" y="139.5">Input Voltage</text>
<text x="107.4" y="138.8">Storage Temperature</text>
<text x="107.4" y="143.9">Humidity</text>
<text x="7.7" y="144.6">Power Consumption</text>
<text x="7.7" y="149.7">Power Factor</text>
<text x="7.7" y="154.8">Control</text>
<text x="57.1" y="188">R1</text>
<text x="64.7" y="188">R2</text>
<text x="72.4" y="188">R3</text>
<text x="80" y="188">R4</text>
<text x="87.6" y="188">R5</text>
<text x="57.1" y="200.4">R6</text>
<text x="64.7" y="200.4">R7</text>
<text x="72.4" y="200.4">R8</text>
<text x="80" y="200.4">R9</text>
<text x="86.8" y="200.4">R10</text>
<text x="56.3" y="213.5">R11</text>
<text x="63.9" y="213.5">R12</text>
<text x="71.6" y="213.5">R13</text>
<text x="79.2" y="213.5">R14</text>
<text x="86.8" y="213.5">R15</text>
<text x="9" y="232.6">Project Name:</text>
<text x="9" y="237.5">Notes:</text>
</g>
<g font-size="2.8" fill="#a8a9ad">
<text x="41.5" y="75.9">182.01 lm/ft</text>
<text x="138.3" y="76.1">IP20 Dry Locations, Cabinet, Cove, Display, Niches,</text>
<text x="41.5" y="81">3000K - 2 Step MacAdam Ellipse</text>
<text x="138.3" y="79.5">Perimeter Lighting</text>
<text x="138.3" y="83.8">Length 196 3/4in (5m)</text>
<text x="41.5" y="86.1">x: 0.4403 y: 0.4081 u: 0.2510 v: 0.3490</text>
<text x="138.3" y="87.2">Width 1/4in (4mm)</text>
<text x="41.5" y="91.2">+/- 3%</text>
<text x="138.3" y="90.6">Height 1/8in (3mm)</text>
<text x="138.3" y="95.1">1/4in (5mm)</text>
<text x="41.5" y="96.3">87.93</text>
<text x="41.5" y="101.4">82</text>
<text x="138.3" y="100.1">1in (25mm)</text>
<text x="41.5" y="106.7">70,000 Hours L70 @ 25°C</text>
<text x="138.3" y="105.2">3.9oz (110g) Per Reel</text>
<text x="41.5" y="110.1">90,000 Hours L50 @ 25°C</text>
<text x="41.5" y="113.5">50,000 Hours L70 @ 50°C</text>
<text x="138.3" y="110.1">Constant Voltage Design Protects LEDs and Prolongs Life.</text>
<text x="138.3" y="113.5">White FPCB.</text>
<text x="41.5" y="116.9">70,000 Hours L50 @ 50°C</text>
<text x="138.3" y="118.4">N/A</text>
<text x="41.5" y="122.2">Light Data LM-79-08 &amp; LM-80-08</text>
<text x="138.3" y="123.5">N/A</text>
<text x="138.3" y="128.6">Solder Joints</text>
<text x="138.3" y="133.7">-22ºF ~ 122ºF (-30ºC ~ 50ºC)</text>
<text x="41.6" y="139.5">12V DC</text>
<text x="138.3" y="138.8">-40ºF ~ 176ºF (-40ºC ~ 80ºC)</text>
<text x="138.3" y="143.9">0-95% Non Condensing</text>
<text x="41.6" y="144.6">2.07W per ft (0.01A)</text>
<text x="41.6" y="149.7">≤ 1</text>
<text x="41.6" y="154.8">0-10V, ELV (By others), &amp; MLV (By others)</text>
<text x="136.3" y="161.2">196 3/4in (5m)</text>
<text x="186.4" y="169">1/4in</text>
<text x="186.4" y="172.4">(4mm)</text>
<text x="186.4" y="187.7">1/8in</text>
<text x="186.4" y="191.1">(3mm)</text>
</g>
<g font-size="2.7" fill="#231f20">
<text x="173.5" y="208.8">277</text>
<text x="174.1" y="205">100</text>
<text x="185.4" y="208.8">27277</text>
<text x="186" y="205">100</text>
<text x="159.5" y="217.9">LM</text>
<text x="178.5" y="219.6">H</text>
<text x="179.7" y="217.9">LMLM R R</text>
<text x="180.2" y="220.4">S</text>
</g>
<g font-size="2.5" fill="#000001">
<text x="7.6" y="265.6">Due to continuous improvements and innovations, specifications may change without notice.</text>
<text x="7.6" y="268.3">Please refer to our website for current technical data. These figures are provided as a guideline</text>
<text x="142.3" y="268.2">3280 W Sunset Rd Las Vegas, NV 89118 | T: 702 407 7775</text>
<text x="178.8" y="265.2">VDC 12/09/2021</text>
<text x="7.6" y="270.9">only and may vary with differing power supplies and installations. All rights reserved. E&amp;OE.</text>
<text x="144.6" y="271.1">F: 702 407 7773 | www.modalight.com | © Copyright 2018</text>
</g>
<text font-size="2.5" fill="#231f20" x="203" y="265.2">1 / 3</text>
<g font-size="2.1" fill="#a8a9ad">
<text x="57.4" y="194">92</text>
<text x="65.1" y="194">92</text>
<text x="72.7" y="194">88</text>
<text x="80.3" y="194">91</text>
<text x="88" y="194">90</text>
<text x="57.4" y="206.7">89</text>
<text x="65.1" y="206.7">90</text>
<text x="72.7" y="206.7">90</text>
<text x="80.3" y="206.7">89</text>
<text x="88" y="206.7">88</text>
<text x="57.4" y="219.7">91</text>
<text x="65.1" y="219.7">90</text>
<text x="72.7" y="219.7">93</text>
<text x="80.3" y="219.7">92</text>
<text x="88" y="219.7">92</text>
</g>
<g font-size="1.6" fill="#231f20">
<text x="142.5" y="199.4">y e a r</text>
<text x="154.4" y="199.4">y e a r</text>
<text x="156.7" y="199.3">y e a r</text>
<text x="175.8" y="206.4">to</text>
</g>
<g font-size="1.4" fill="#231f20">
<text x="8.6" y="186">Y</text>
<text x="49.7" y="221.7">X</text>
</g>
<text font-size="1.3" fill="#231f20" x="20.4" y="185.6">CIE 1931 Chromaticity Diagram</text>
<g font-size="1.2" fill="#231f20">
<text x="9.5" y="186.4">0.9</text>
<text x="9.5" y="190">0.8</text>
<text x="9.5" y="193.6">0.7</text>
<text x="9.5" y="197.2">0.6</text>
<text x="9.5" y="200.7">0.5</text>
<text x="140.9" y="201">WARRANT Y</text>
<text x="152.8" y="201">WARRANT Y</text>
<text x="155.2" y="200.9">WARRANT Y</text>
<text x="9.5" y="204.3">0.4</text>
<text x="9.5" y="207.9">0.3</text>
<text x="9.5" y="211.5">0.2</text>
<text x="9.5" y="215.1">0.1</text>
<text x="162.2" y="210.3">APPROVED</text>
<text x="172.4" y="210.4">UNIVERSAL</text>
<text x="174.1" y="210.3">APPROVED</text>
<text x="176.5" y="210.2">APPROVED UNIVERSAL</text>
<text x="9.5" y="218.7">0.0</text>
<text x="11.5" y="220.2">0.0</text>
<text x="15.5" y="220.2">0.1</text>
<text x="19.6" y="220.2">0.2</text>
<text x="23.6" y="220.2">0.3</text>
<text x="27.7" y="220.2">0.4</text>
<text x="31.8" y="220.2">0.5</text>
<text x="35.8" y="220.2">0.6</text>
<text x="39.9" y="220.2">0.7</text>
<text x="44" y="220.2">0.8</text>
<text x="48" y="220.2">0.9</text>
</g>
<g font-size="1.1" fill="#231f20">
<text x="28.9" y="205.6">0.4612, 0.4099</text>
<text x="154.1" y="210.6">STANDARD</text>
<text x="156.5" y="210.5">STANDARD</text>
<text x="153.7" y="221.7">APPROVED</text>
<text x="174.8" y="221.8">APPROVED</text>
<text x="183.9" y="221.9">WARRANT Y</text>
<text x="189" y="221.7">APPROVEDWARRANT Y</text>
<text x="198.2" y="221.8">WARRANT Y</text>
<text x="130.7" y="233.8">STANDARD</text>
<text x="139.5" y="233.8">APPROVED</text>
<text x="142.6" y="233.8">STANDARD</text>
<text x="144.9" y="233.7">STANDARDAPPROVED</text>
<text x="153.7" y="233.7">APPROVED</text>
<text x="174.8" y="233.8">APPROVED</text>
<text x="183.9" y="233.9">WARRANT Y</text>
<text x="186.7" y="233.8">APPROVED</text>
<text x="189" y="233.7">APPROVEDWARRANT Y</text>
<text x="198.2" y="233.8">WARRANT Y</text>
</g>
<g font-size=".8" fill="#231f20">
<text x="197.7" y="220.5">Y E A R</text>
<text x="200" y="220.4">Y E A R</text>
</g>
<g font-size=".7" fill="#231f20">
<text x="13.6" y="191.7">510</text>
<text x="16.1" y="188.7">520</text>
<text x="19.3" y="189.7">530</text>
<text x="22.4" y="191.5">540</text>
<text x="25.3" y="193.7">550</text>
<text x="28.2" y="196.2">560</text>
<text x="13.4" y="199.3">500</text>
<text x="31.1" y="198.7">570</text>
<text x="33.9" y="201.1">580</text>
<text x="36.5" y="203.4">590</text>
<text x="14.9" y="208">490</text>
<text x="38.6" y="205.2">600</text>
<text x="40.1" y="206.6">610</text>
<text x="41" y="207.3">620</text>
<text x="41.8" y="207.8">630</text>
<text x="42.3" y="208.5">640</text>
<text x="42.7" y="209.8">660</text>
<text x="42.8" y="209.1">650</text>
<text x="16.8" y="213.8">480</text>
<text x="18.1" y="216.5">470</text>
<text x="18.4" y="217.5">460</text>
<text x="19.1" y="219.2">380</text>
<text x="19.7" y="218.5">430</text>
<text x="20" y="217.9">440</text>
</g>
</svg>
